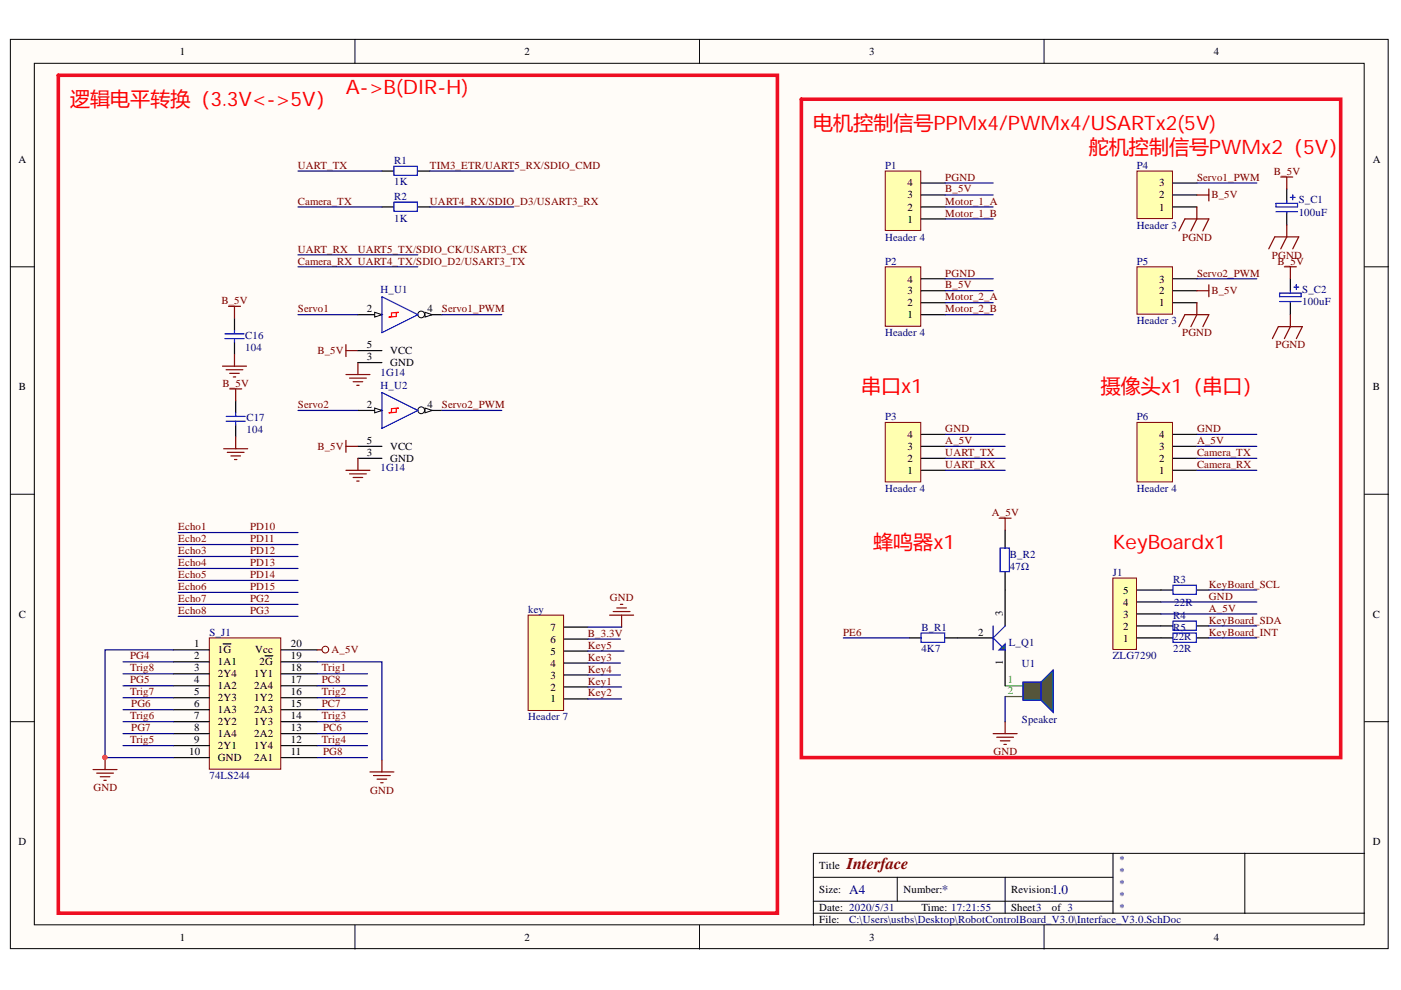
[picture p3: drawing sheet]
<svg xmlns="http://www.w3.org/2000/svg" width="297mm" height="210mm" viewBox="0 0 297 210" stroke-linecap="round" stroke-linejoin="round" font-family="sans-serif">
<g fill="#fffcf8" stroke="#000" stroke-width=".21">
<path d="M2.2 8.3h292.1v192.8h-292.1z"/>
<path d="M7.3 13.4h281.9v182.7h-281.9z"/>
</g>
<g fill="none" stroke="#000" stroke-width=".21">
<path d="M75.3 8.3v5.1M148.3 8.3v5.1M221.4 8.3v5.1M2.2 56.6h5.1M289.3 56.6h5.1M2.2 104.8h5.1M289.3 104.8h5.1M2.2 153h5.1M289.3 153h5.1M75.3 196.2v5M148.3 196.2v5M172.4 186h63.6"/>
<path d="M172.4 193.6h116.9M172.4 191.1h63.6M190.2 186v5.1M213.1 186v7.6M221.4 196.2v5M236 180.9v12.7M263.9 180.9h-91.5v15.3M289.3 180.9h-25.4v12.7"/>
</g>
<path d="M187.7 89.6h7.5v12.6h-7.5z" fill="#ffffb0" stroke="#800000" stroke-width=".21"/>
<path d="M195.3 99.7h5.1M195.3 97.2h5.1M195.3 94.6h5.1M195.3 92.1h5.1" fill="none" stroke="#000" stroke-width=".25"/>
<path d="M241.1 89.6h7.5v12.6h-7.5z" fill="#ffffb0" stroke="#800000" stroke-width=".21"/>
<path d="M248.7 99.7h5.1M248.7 97.2h5.1M248.7 94.6h5.1M248.7 92.1h5.1" fill="none" stroke="#000" stroke-width=".25"/>
<path d="M187.7 36.3h7.5v12.6h-7.5z" fill="#ffffb0" stroke="#800000" stroke-width=".21"/>
<path d="M195.3 38.8h5.1M195.3 46.4h5.1M195.3 43.9h5.1M195.3 41.3h5.1" fill="none" stroke="#000" stroke-width=".25"/>
<path d="M241.1 36.3h7.5v10h-7.5z" fill="#ffffb0" stroke="#800000" stroke-width=".21"/>
<path d="M248.7 38.8h5.1M248.7 43.9h5.1M248.7 41.3h5.1" fill="none" stroke="#000" stroke-width=".25"/>
<path d="M241.1 56.6h7.5v10h-7.5z" fill="#ffffb0" stroke="#800000" stroke-width=".21"/>
<path d="M248.7 59.1h5.1M248.7 64.2h5.1M248.7 61.6h5.1" fill="none" stroke="#000" stroke-width=".25"/>
<path d="M12.4 16h152.4v177.6h-152.4zM169.9 21h114.4v139.6h-114.4z" fill="none" stroke="#ee0e22" stroke-width=".76"/>
<path d="M249.9 49l1.3-2.6h5.1l-1.3 2.6M253.8 41.3h2.5M253.8 43.9v2.5l-1.3 2.6M256.3 40.1v2.5M249.9 69.3l1.3-2.6h5.1l-1.3 2.6M253.8 61.6h2.5M253.8 64.2v2.5l-1.3 2.6M256.3 60.4v2.5" fill="none" stroke="#800000" stroke-width=".25"/>
<path d="M235.9 122.6h5.1v15.1h-5.1z" fill="#ffffb0" stroke="#800000" stroke-width=".21"/>
<path d="M241.1 135.2h5M241.1 132.7h5M241.1 130.2h5M241.1 127.6h5M241.1 125.1h5" fill="none" stroke="#000" stroke-width=".25"/>
<path d="M187.7 56.6h7.5v12.6h-7.5z" fill="#ffffb0" stroke="#800000" stroke-width=".21"/>
<path d="M195.3 59.1h5.1M195.3 66.7h5.1M195.3 64.2h5.1M195.3 61.6h5.1" fill="none" stroke="#000" stroke-width=".25"/>
<path d="M213.1 145.4h3.8M213.1 147.7h3.8M220.7 144.6l2.6-2.5v8.9l-2.6-2.6zM220.7 144.6h-3.8v3.8h3.8" fill="none" stroke="#0c0" stroke-width=".25"/>
<path d="M216.9 144.6h3.8v3.8h-3.8z" fill-rule="evenodd" fill="#0c0"/>
<path d="M216.9 144.6h3.8v3.8h-3.8z" fill="none" stroke="#00f" stroke-width=".25"/>
<path d="M220.7 144.6l2.6-2.5v8.9l-2.6-2.6z" fill-rule="evenodd" fill="#0c0"/>
<path d="M212.1 116.2h1.9v5h-1.9zM195.3 134.2h5v2h-5zM210.6 132.7v5.1M213.1 132.7l-2.5 2.5 2.5 2.6M220.7 144.6l2.6-2.5v8.9l-2.6-2.6z" fill="none" stroke="#00f" stroke-width=".25"/>
<path d="M213.1 112.4v3.8M192.8 135.2h2.5M200.4 135.2h10.2M213.1 121.3v11.4M213.1 137.8v7.6" fill="none" stroke="#000" stroke-width=".25"/>
<path d="M211.8 109.9h2.6M213.1 109.9v2.5M210.6 155.6h5M211.3 156.3h3.6M212.1 157.1h2M212.8 157.8h.6M213.1 153v2.6" fill="none" stroke="#800000" stroke-width=".25"/>
<path d="M211.8 137.8l1.3-1.3v1.3z" fill="#0c0"/>
<path d="M83.5 35.2h5v2h-5zM83.5 42.9h5v1.9h-5zM211.8 137.8l1.3-1.3v1.3zM248.7 124.1h5v1.9h-5zM248.7 131.7h5v1.9h-5zM248.7 134.2h5v2h-5z" fill="none" stroke="#00f" stroke-width=".25"/>
<path d="M81 36.3h2.5M88.6 36.3h2.5M81 43.9h2.5M88.6 43.9h2.5M246.1 125.1h2.6M246.1 132.7h2.6M246.1 135.2h2.6M253.8 125.1h2.5M253.8 132.7h2.5M253.8 135.2h2.5" fill="none" stroke="#000" stroke-width=".25"/>
<path d="M44.4 135.2h15.1v27.9h-15.1z" fill="#ffffb0" stroke="#800000" stroke-width=".21"/>
<g fill="none" stroke="#000" stroke-width=".25">
<path d="M75.9 74.3h5.1M75.9 76.9h5.1M75.9 66.7h5.1M36.8 137.8h7.6M47.3 136.5h1.7M56.2 139.1h1.6M59.6 137.8h7.6M36.8 140.3h7.6M36.8 142.9h7.6M36.8 145.4h7.6M36.8 147.9h7.6M36.8 150.5h7.6"/>
<path d="M36.8 153h7.6M36.8 155.6h7.6M36.8 158.1h7.6M59.6 140.3h7.6M59.6 142.9h7.6M59.6 145.4h7.6M59.6 147.9h7.6M59.6 150.5h7.6M59.6 153h7.6M59.6 155.6h7.6M59.6 158.1h7.6M36.8 160.6h7.6"/>
<path d="M59.6 160.6h7.6"/>
</g>
<circle cx="69" cy="137.7" r=".71" fill="none" stroke="#800000" stroke-width=".21"/>
<g fill="none" stroke="#800000" stroke-width=".25">
<path d="M73.3 79.4h5.1M73.3 73.1v2.5M73.3 74.3h2.6M75.9 76.9v2.5M74.1 80.2h3.6M74.9 80.9h2M75.6 81.7h.5M67.2 137.8h1.1M19.7 163.2h5.1M20.5 163.9h3.6M21.3 164.7h2M22 165.4h.5"/>
<path d="M22.3 160.6v2.6M78.4 163.7h5.1M79.2 164.4h3.5M80 165.2h2M80.7 166h.5M81 161.1v2.6"/>
</g>
<circle cx="22.2" cy="160.6" r=".46" fill="#da2467" stroke="#da2467" stroke-width=".21"/>
<path d="M79.4 66.2l1.6 .5-1.6 .5z" fill="#fffcf8"/>
<path d="M79.4 66.2l1.6 .5-1.6 .5z" fill="none" stroke="#000" stroke-width=".21"/>
<path d="M88.6 66.7h5.1" fill="none" stroke="#000" stroke-width=".25"/>
<circle cx="89.3" cy="66.7" r=".71" fill="#fffcf8" stroke="#000" stroke-width=".21"/>
<path d="M90.1 66.2l1.5 .5-1.5 .5z" fill="#fffcf8"/>
<path d="M90.1 66.2l1.5 .5-1.5 .5z" fill="none" stroke="#000" stroke-width=".21"/>
<path d="M81 62.9l7.6 3.8-7.6 3.8z" fill="none" stroke="#00f" stroke-width=".25"/>
<path d="M83 66.3l1.5-.1-.5 .1v.8l-1.5 .1 .5-.1z" fill="none" stroke="#f00" stroke-width=".25"/>
<path d="M75.9 94.6h5.1M75.9 97.2h5.1M75.9 87h5.1" fill="none" stroke="#000" stroke-width=".25"/>
<path d="M79.4 86.5l1.6 .5-1.6 .5z" fill="#fffcf8"/>
<path d="M79.4 86.5l1.6 .5-1.6 .5z" fill="none" stroke="#000" stroke-width=".21"/>
<path d="M88.6 87h5.1" fill="none" stroke="#000" stroke-width=".25"/>
<circle cx="89.3" cy="87" r=".72" fill="#fffcf8" stroke="#000" stroke-width=".21"/>
<path d="M90.1 86.5l1.5 .5-1.5 .5z" fill="#fffcf8"/>
<path d="M90.1 86.5l1.5 .5-1.5 .5z" fill="none" stroke="#000" stroke-width=".21"/>
<g fill="none" stroke="#00f" stroke-width=".25">
<path d="M270.5 43.1h4.6v.8h-4.6zM270.5 44.9h4.6M272.8 44.9v.2M47.7 70.8h4M47.7 71.8h4M49.7 70v.8M49.7 71.8v.8M271.3 62.2h4.6v.7h-4.6zM271.3 63.9h4.6M273.6 63.9v.3M47.9 88.3h4.1M47.9 89.3h4.1"/>
<path d="M50 87.5v.8M50 89.3v.8M81 83.2l7.6 3.8-7.6 3.8z"/>
</g>
<path d="M83 86.6l1.5-.1-.5 .1v.8l-1.5 .1 .5-.1z" fill="none" stroke="#f00" stroke-width=".25"/>
<g fill="none" stroke="#800000" stroke-width=".25">
<path d="M271.5 37.5h2.6M272.8 37.5v2.6M269 52.8l1.3-2.6h5.1l-1.3 2.6M272.3 56.6h2.6M272.8 47.7v2.5l-1.3 2.6M273.6 56.6v2.5M47.2 77.6h5.1M47.9 78.4h3.6M48.4 64.9h2.6M48.7 79.2h2M49.5 79.9h.5M49.7 64.9v2.6"/>
<path d="M49.7 75.1v2.5M269.8 71.8l1.2-2.5h5.1l-1.2 2.5M273.6 66.7v2.6l-1.3 2.5M47.4 95.1h5.1M48.2 95.9h3.5M48.7 82.5h2.5M49 96.7h2M49.7 97.4h.5M50 82.5v2.5M50 92.6v2.5M73.3 99.7h5.1M73.3 93.4v2.5"/>
<path d="M73.3 94.6h2.6M75.9 97.2v2.5M74.1 100.5h3.6M74.9 101.2h2M75.6 102h.5"/>
</g>
<path d="M272.8 45.1v2.6M49.7 67.5v2.5M49.7 72.6v2.5M273.6 64.2v2.5M50 85v2.5M50 90.1v2.5" fill="none" stroke="#000" stroke-width=".25"/>
<path d="M112 130.4h7.5v20.2h-7.5z" fill="#ffffb0" stroke="#800000" stroke-width=".21"/>
<path d="M119.6 138h5.1M119.6 135.5h5.1M119.6 133h5.1M119.6 148.2h5.1M119.6 145.7h5.1M119.6 143.1h5.1M119.6 140.6h5.1" fill="none" stroke="#000" stroke-width=".25"/>
<path d="M129.3 130.4h5M130 129.7h3.6M130.8 128.9h2M131.5 128.1h.5M131.8 130.4v2.6" fill="none" stroke="#800000" stroke-width=".25"/>
<g fill="none" stroke="#000080" stroke-width=".25">
<path d="M63.2 36.3h17.8M91.1 36.3h17.8M200.4 38.8h10.2M253.8 38.8h12.7M63.2 43.9h17.8M63.2 56.6h25.4M63.2 54h25.4M91.1 43.9h17.8M200.4 59.1h10.2M200.4 41.3h10.2M200.4 43.9h10.2M200.4 46.4h10.2"/>
<path d="M253.8 59.1h12.7M63.2 66.7h12.7M93.7 66.7h12.7M200.4 61.6h10.2M200.4 64.2h10.2M200.4 66.7h10.2M63.2 87h12.7M93.7 87h12.7M200.4 92.1h12.7M200.4 94.6h12.7M200.4 97.2h12.7M200.4 99.7h12.7"/>
<path d="M253.8 92.1h12.7M253.8 94.6h12.7M253.8 97.2h12.7M253.8 99.7h12.7M37.8 118h25.4M37.8 115.5h25.4M37.8 112.9h25.4M36.8 137.8h-14.5v22.8h14.5M37.8 130.7h25.4M37.8 128.1h25.4M37.8 125.6h25.4M37.8 123.1h25.4"/>
<path d="M37.8 120.5h25.4M124.7 135.5h6.8M124.7 133h7.1M124.7 138h7.6M178.8 135.2h14M246.1 127.6h20.4M246.1 130.2h20.4M256.3 132.7h10.2M256.3 125.1h10.2M256.3 135.2h10.2M26.1 140.3h10.7M26.1 142.9h10.7"/>
<path d="M26.1 145.4h10.7M26.1 147.9h10.7M26.1 150.5h10.7M26.1 153h10.7M26.1 155.6h10.7M26.1 158.1h10.7M67.2 140.3h13.8v20.8M67.2 142.9h10.7M67.2 145.4h10.7M67.2 147.9h10.7M67.2 150.5h10.7M67.2 153h10.7"/>
<path d="M67.2 155.6h10.7M67.2 158.1h10.7M124.7 140.6h6.8M124.7 143.1h6.8M124.7 145.7h7.1M124.7 148.2h7.1M213.1 147.7v5.3M67.2 160.6h10.7"/>
</g>
<circle cx="22.2" cy="160.6" r=".46" fill="#da2467" stroke="#da2467" stroke-width=".21"/>
<g font-size="4.2" fill="#f00">
<text x="14.9" y="22.5">逻辑电平转换（3.3V&lt;-&gt;5V）</text>
<text x="73.3" y="19.9">A-&gt;B(DIR-H)</text>
<text x="172.4" y="27.5">电机控制信号PPMx4/PWMx4/USARTx2(5V)</text>
<text x="230.9" y="32.6">舵机控制信号PWMx2（5V）</text>
<text x="182.6" y="83.4">串口x1</text>
<text x="233.4" y="83.4">摄像头x1（串口）</text>
<text x="185.1" y="116.3">蜂鸣器x1</text>
<text x="235.9" y="116.3">KeyBoardx1</text>
</g>
<g font-size="3.5" fill="#00f">
<text x="272" y="42">PIS0C101</text>
<text x="272.7" y="61">PIS0C201</text>
</g>
<text font-size="3.5" fill="#800000" x="179.5" y="184.3">Interface</text>
<g font-size="2.8" fill="#000080">
<text x="180" y="189.5">A4</text>
<text x="199.7" y="189.5">*</text>
<text x="223" y="189.5">1.0</text>
</g>
<g font-size="2.3">
<text x="38.1" y="11.7">1</text>
<text x="111.2" y="11.7">2</text>
<text x="184.3" y="11.7">3</text>
<text x="257.3" y="11.7">4</text>
<text x="3.9" y="34.5">A</text>
<text x="291.1" y="34.5">A</text>
<text x="192.4" y="39.5">4</text>
<text x="245.8" y="39.5">3</text>
<text x="192.4" y="47.2">1</text>
<text x="192.4" y="44.7">2</text>
<text x="192.4" y="42.1">3</text>
<text x="245.8" y="44.7">1</text>
<text x="245.8" y="42.1">2</text>
<text x="192.4" y="59.9">4</text>
<text x="245.8" y="59.9">3</text>
<text x="192.4" y="65">2</text>
<text x="192.4" y="62.4">3</text>
<text x="245.8" y="65">1</text>
<text x="245.8" y="62.4">2</text>
<text x="77.8" y="66.2">2</text>
<text x="90.7" y="66.2">4</text>
<text x="192.4" y="67.5">1</text>
<text x="77.8" y="73.8">5</text>
<text x="77.8" y="76.4">3</text>
<text x="82.7" y="75.1">VCC</text>
<text x="82.7" y="77.6">GND</text>
<text x="4" y="82.7">B</text>
<text x="291.1" y="82.7">B</text>
<text x="77.8" y="86.5">2</text>
<text x="90.7" y="86.5">4</text>
<text x="77.8" y="94.1">5</text>
<text x="82.7" y="95.4">VCC</text>
<text x="192.4" y="95.4">3</text>
<text x="192.4" y="92.8">4</text>
<text x="245.8" y="95.4">3</text>
<text x="245.8" y="92.8">4</text>
<text x="77.8" y="96.6">3</text>
<text x="82.7" y="97.9">GND</text>
<text x="192.4" y="100.4">1</text>
<text x="192.4" y="97.9">2</text>
<text x="245.8" y="100.4">1</text>
<text x="245.8" y="97.9">2</text>
<text x="238.1" y="125.9">5</text>
<text x="4" y="130.9">C</text>
<text x="212.6" y="130.7" transform="rotate(-90 212.6 130.7)">3</text>
<text x="238.1" y="130.9">3</text>
<text x="238.1" y="128.4">4</text>
<text x="291.1" y="130.9">C</text>
<text x="41.2" y="137.3">1</text>
<text x="61.7" y="137.3">20</text>
<text x="116.7" y="136.3">6</text>
<text x="116.7" y="133.7">7</text>
<text x="207.4" y="134.7">2</text>
<text x="238.1" y="136">1</text>
<text x="238.1" y="133.5">2</text>
<text x="41.2" y="139.8">2</text>
<text x="41.2" y="142.4">3</text>
<text x="46.2" y="138.6">1G</text>
<text x="46.2" y="141.1">1A1</text>
<text x="46.2" y="143.6">2Y4</text>
<text x="53.9" y="143.6">1Y1</text>
<text x="54.1" y="138.6">Vcc</text>
<text x="55.1" y="141.1">2G</text>
<text x="61.7" y="142.4">18</text>
<text x="61.7" y="139.8">19</text>
<text x="116.7" y="143.9">3</text>
<text x="116.7" y="141.3">4</text>
<text x="116.7" y="138.8">5</text>
<text x="212.6" y="141" transform="rotate(-90 212.6 141)">1</text>
<text x="41.2" y="144.9">4</text>
<text x="41.2" y="147.4">5</text>
<text x="41.2" y="150">6</text>
<text x="46.2" y="146.2">1A2</text>
<text x="46.2" y="148.7">2Y3</text>
<text x="53.9" y="148.7">1Y2</text>
<text x="53.9" y="146.2">2A4</text>
<text x="61.7" y="150">15</text>
<text x="61.7" y="147.4">16</text>
<text x="61.7" y="144.9">17</text>
<text x="116.7" y="148.9">1</text>
<text x="116.7" y="146.4">2</text>
<text x="41.2" y="152.5">7</text>
<text x="41.2" y="155">8</text>
<text x="46.2" y="151.2">1A3</text>
<text x="46.2" y="153.8">2Y2</text>
<text x="53.9" y="153.8">1Y3</text>
<text x="53.9" y="151.2">2A3</text>
<text x="61.7" y="155">13</text>
<text x="61.7" y="152.5">14</text>
<text x="40.1" y="160.1">10</text>
<text x="41.2" y="157.6">9</text>
<text x="46.2" y="156.3">1A4</text>
<text x="46.2" y="158.8">2Y1</text>
<text x="46.2" y="161.4">GND</text>
<text x="53.9" y="161.4">2A1</text>
<text x="53.9" y="158.8">1Y4</text>
<text x="53.9" y="156.3">2A2</text>
<text x="61.7" y="160.1">11</text>
<text x="61.7" y="157.6">12</text>
<text x="3.9" y="179.2">D</text>
<text x="291.1" y="179.2">D</text>
<text x="173.7" y="184.3">Title</text>
<text x="173.7" y="189.3">Size:</text>
<text x="191.5" y="189.3">Number:</text>
<text x="214.4" y="189.3">Revision:</text>
<text x="173.7" y="193.1">Date: 2020/5/31</text>
<text x="173.7" y="195.7">File:</text>
<text x="195.4" y="193.1">Time: 17:21:55</text>
<text x="214.4" y="193.1">Sheet3</text>
<text x="223" y="193.1">of 3</text>
<text x="38.1" y="199.5">1</text>
<text x="111.2" y="199.5">2</text>
<text x="184.3" y="199.5">3</text>
<text x="257.3" y="199.5">4</text>
</g>
<g font-size="2.3" fill="#800000">
<text x="63.2" y="35.7">UART_TX</text>
<text x="91.2" y="35.7">TIM3_ETR/UART5_RX/SDIO_CMD</text>
<text x="200.4" y="38.3">PGND</text>
<text x="200.4" y="40.8">B_5V</text>
<text x="253.8" y="38.3">Servo1_PWM</text>
<text x="270.1" y="37">B_5V</text>
<text x="63.2" y="43.4">Camera_TX</text>
<text x="91.2" y="43.4">UART4_RX/SDIO_D3/USART3_RX</text>
<text x="200.4" y="43.4">Motor_1_A</text>
<text x="200.4" y="46">Motor_1_B</text>
<text x="256.8" y="42.1">B_5V</text>
<text x="63.2" y="53.6">UART_RX</text>
<text x="75.9" y="53.6">UART5_TX/SDIO_CK/USART3_CK</text>
<text x="250.7" y="51">PGND</text>
<text x="63.2" y="56.1">Camera_RX UART4_TX/SDIO_D2/USART3_TX</text>
<text x="200.4" y="58.6">PGND</text>
<text x="253.8" y="58.6">Servo2_PWM</text>
<text x="269.7" y="54.8">PGND</text>
<text x="270.9" y="56.1">B_5V</text>
<text x="46.9" y="64.5">B_5V</text>
<text x="200.4" y="61.2">B_5V</text>
<text x="200.4" y="63.7">Motor_2_A</text>
<text x="256.8" y="62.4">B_5V</text>
<text x="63.2" y="66.2">Servo1</text>
<text x="93.7" y="66.2">Servo1_PWM</text>
<text x="200.4" y="66.2">Motor_2_B</text>
<text x="250.7" y="71.3">PGND</text>
<text x="67.3" y="75.1">B_5V</text>
<text x="270.4" y="73.8">PGND</text>
<text x="47.2" y="81.9">B_5V</text>
<text x="63.2" y="86.5">Servo2</text>
<text x="93.7" y="86.5">Servo2_PWM</text>
<text x="67.3" y="95.4">B_5V</text>
<text x="200.4" y="91.6">GND</text>
<text x="200.4" y="94.1">A_5V</text>
<text x="253.8" y="91.6">GND</text>
<text x="253.8" y="94.1">A_5V</text>
<text x="200.4" y="96.6">UART_TX</text>
<text x="200.4" y="99.2">UART_RX</text>
<text x="253.8" y="96.6">Camera_TX</text>
<text x="253.8" y="99.2">Camera_RX</text>
<text x="37.8" y="112.4">Echo1</text>
<text x="53" y="112.4">PD10</text>
<text x="210.3" y="109.4">A_5V</text>
<text x="37.8" y="115">Echo2</text>
<text x="37.8" y="117.5">Echo3</text>
<text x="53" y="115">PD11</text>
<text x="53" y="117.5">PD12</text>
<text x="37.8" y="120">Echo4</text>
<text x="37.8" y="122.6">Echo5</text>
<text x="37.8" y="125.1">Echo6</text>
<text x="53" y="120">PD13</text>
<text x="53" y="122.6">PD14</text>
<text x="53" y="125.1">PD15</text>
<text x="256.3" y="124.6">KeyBoard_SCL</text>
<text x="37.8" y="127.7">Echo7</text>
<text x="37.8" y="130.2">Echo8</text>
<text x="53" y="127.7">PG2</text>
<text x="53" y="130.2">PG3</text>
<text x="129.3" y="127.4">GND</text>
<text x="256.3" y="129.7">A_5V</text>
<text x="256.3" y="127.1">GND</text>
<text x="124.7" y="135">B_3.3V</text>
<text x="124.7" y="137.5">Key5</text>
<text x="178.8" y="134.7">PE6</text>
<text x="256.3" y="132.2">KeyBoard_SDA</text>
<text x="256.3" y="134.7">KeyBoard_INT</text>
<text x="27.6" y="142.4">Trig8</text>
<text x="27.6" y="139.8">PG4</text>
<text x="68.2" y="142.4">Trig1</text>
<text x="70.3" y="138.6">A_5V</text>
<text x="124.7" y="140.1">Key3</text>
<text x="124.7" y="142.6">Key4</text>
<text x="27.6" y="147.4">Trig7</text>
<text x="27.6" y="144.9">PG5</text>
<text x="27.8" y="150">PG6</text>
<text x="68.2" y="147.4">Trig2</text>
<text x="68.2" y="150">PC7</text>
<text x="68.2" y="144.9">PC8</text>
<text x="124.7" y="145.1">Key1</text>
<text x="124.7" y="147.7">Key2</text>
<text x="27.6" y="152.5">Trig6</text>
<text x="27.8" y="155">PG7</text>
<text x="68.2" y="152.5">Trig3</text>
<text x="68.5" y="155">PC6</text>
<text x="27.6" y="157.6">Trig5</text>
<text x="68.2" y="157.6">Trig4</text>
<text x="68.5" y="160.1">PG8</text>
<text x="210.7" y="160.1">GND</text>
<text x="19.8" y="167.8">GND</text>
<text x="78.5" y="168.3">GND</text>
</g>
<g font-size="2.3" fill="#000080">
<text x="83.6" y="34.7">R1</text>
<text x="187.7" y="35.7">P1</text>
<text x="241" y="35.7">P4</text>
<text x="83.6" y="39.3">1K</text>
<text x="83.6" y="47">1K</text>
<text x="83.6" y="42.3">R2</text>
<text x="275.4" y="43.1">S_C1</text>
<text x="275.4" y="45.7">100uF</text>
<text x="187.7" y="51">Header 4</text>
<text x="241" y="48.5">Header 3</text>
<text x="187.7" y="56.1">P2</text>
<text x="241" y="56.1">P5</text>
<text x="80.7" y="62.2">H_U1</text>
<text x="276.1" y="62.2">S_C2</text>
<text x="276.1" y="64.7">100uF</text>
<text x="52" y="71.8">C16</text>
<text x="187.7" y="71.3">Header 4</text>
<text x="241" y="68.8">Header 3</text>
<text x="52" y="74.3">104</text>
<text x="80.7" y="79.7">1G14</text>
<text x="80.7" y="82.5">H_U2</text>
<text x="52.3" y="89.3">C17</text>
<text x="187.7" y="89">P3</text>
<text x="241" y="89">P6</text>
<text x="52.3" y="91.8">104</text>
<text x="80.7" y="99.9">1G14</text>
<text x="187.7" y="104.3">Header 4</text>
<text x="241" y="104.3">Header 4</text>
<text x="214.1" y="118.3">B_R2</text>
<text x="214.1" y="120.8">47Ω</text>
<text x="235.9" y="122.1">J1</text>
<text x="248.7" y="123.6">R3</text>
<text x="112" y="129.9">key</text>
<text x="248.7" y="131.2">R4</text>
<text x="249" y="128.4">22R</text>
<text x="44.4" y="134.7">S_J1</text>
<text x="195.4" y="133.7">B_R1</text>
<text x="213.9" y="137">L_Q1</text>
<text x="248.7" y="135.8">22R</text>
<text x="248.7" y="133.7">R5</text>
<text x="195.4" y="138.3">4K7</text>
<text x="216.7" y="141.3">U1</text>
<text x="235.9" y="139.8">ZLG7290</text>
<text x="248.7" y="138.3">22R</text>
<text x="112" y="152.7">Header 7</text>
<text x="216.7" y="153.2">Speaker</text>
<text x="44.4" y="165.2">74LS244</text>
<text x="237.2" y="183">*</text>
<text x="237.2" y="185.5">*</text>
<text x="237.2" y="188.1">*</text>
<text x="237.2" y="190.6">*</text>
<text x="180" y="195.7">C:\Users\ustbs\Desktop\RobotControlBoard_V3.0\Interface_V3.0.SchDoc</text>
<text x="237.2" y="193.1">*</text>
</g>
<g font-size="2.3" fill="#0c0">
<text x="213.7" y="144.9">1</text>
<text x="213.7" y="147.2">2</text>
</g>
</svg>
